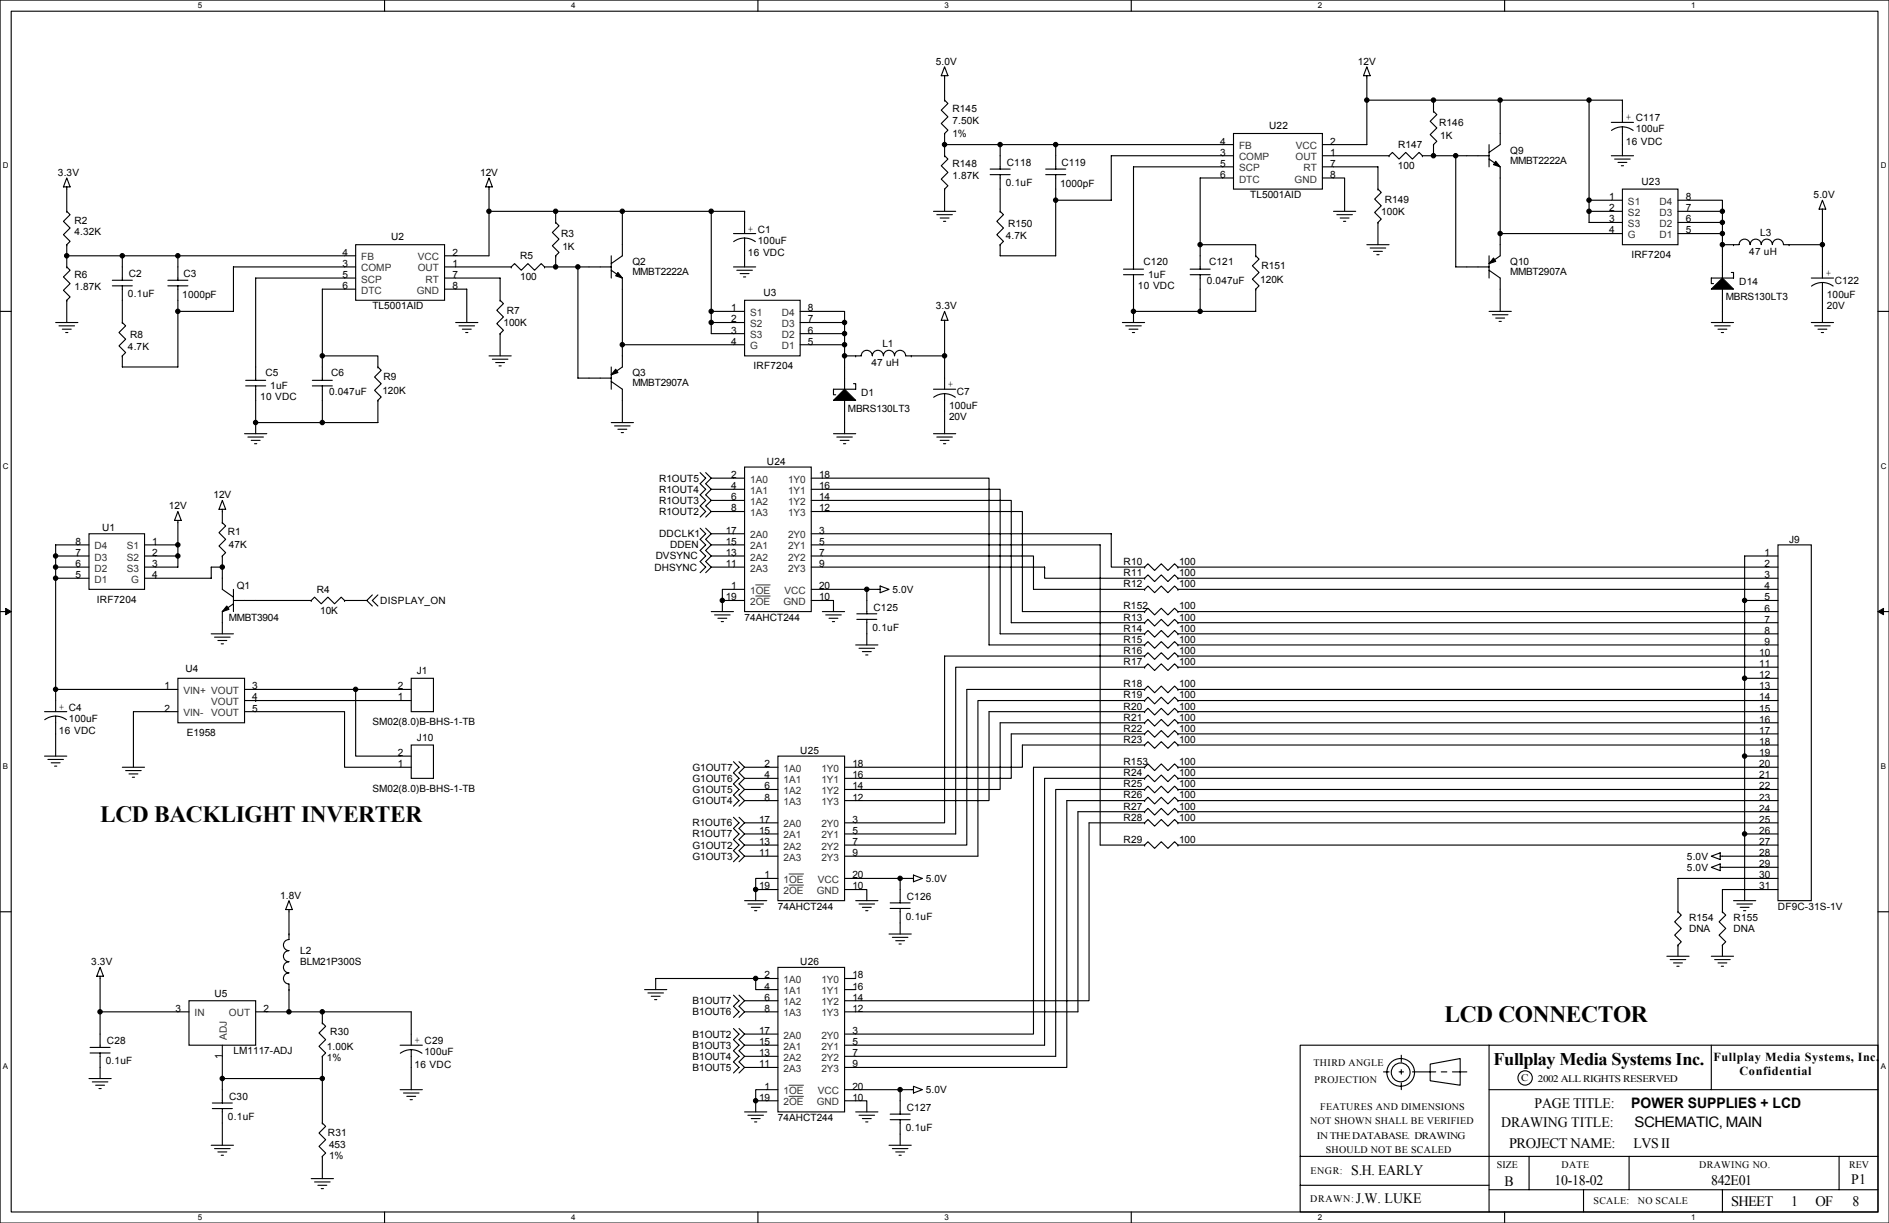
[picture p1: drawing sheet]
<svg xmlns="http://www.w3.org/2000/svg" width="432mm" height="279mm" viewBox="0 0 432 279" stroke-linecap="round" stroke-linejoin="round" font-family="sans-serif">
<path d="M0 0h431.8v279.4h-431.8zM2.6 2.6h426.7v274.3h-426.7z" fill="none" stroke="#000" stroke-width=".25"/>
<g fill="#fff">
<path d="M45.2 .3h1v2h-1z"/>
<path d="M45.2 277.1h1v2.1h-1z"/>
</g>
<path d="M87.9 0v2.6M87.9 276.9v2.5" fill="none" stroke="#000" stroke-width=".25"/>
<g fill="#fff">
<path d="M130.6 .3h1v2h-1z"/>
<path d="M130.6 277.1h1v2.1h-1z"/>
</g>
<path d="M173.2 0v2.6M173.2 276.9v2.5" fill="none" stroke="#000" stroke-width=".25"/>
<g fill="#fff">
<path d="M215.9 .3h1v2h-1z"/>
<path d="M215.9 277.1h1v2.1h-1z"/>
</g>
<path d="M258.6 0v2.6M258.6 276.9v2.5" fill="none" stroke="#000" stroke-width=".25"/>
<g fill="#fff">
<path d="M301.3 .3h1v2h-1z"/>
<path d="M301.3 277.1h1v2.1h-1z"/>
</g>
<path d="M343.9 0v2.6M343.9 276.9v2.5" fill="none" stroke="#000" stroke-width=".25"/>
<g fill="#fff">
<path d="M386.6 .3h1v2h-1z"/>
<path d="M386.6 277.1h1v2.1h-1z"/>
<path d="M.7 36.9h1.2v2h-1.2z"/>
<path d="M429.9 36.9h1.3v2h-1.3z"/>
<path d="M.7 105.4h1.2v2.1h-1.2z"/>
<path d="M429.9 105.4h1.3v2.1h-1.3z"/>
</g>
<path d="M0 71.1h2.6M429.3 71.1h2.5" fill="none" stroke="#000" stroke-width=".25"/>
<g fill="#fff">
<path d="M.7 174h1.2v2h-1.2z"/>
<path d="M429.9 174h1.2v2h-1.2z"/>
</g>
<path d="M0 139.7h2.6M429.3 139.7h2.5" fill="none" stroke="#000" stroke-width=".25"/>
<path d="M1.3 139l1.3 .7-1.3 .7zM429.3 139.7l1.3-.7v1.4z" fill="#000" stroke="#000" stroke-width=".23"/>
<g fill="#fff">
<path d="M.7 242.6h1.2v2h-1.2z"/>
<path d="M429.9 242.6h1.2v2h-1.2z"/>
</g>
<g fill="none" stroke="#000" stroke-width=".25">
<path d="M215.9 15.3l.8 2h-1.5zM215.9 17.3v5.6M312.4 15.3l.8 2h-1.5zM312.4 17.3v15.7h-10.1M215.9 22.9l.8 .7-1.5 1.6 1.5 1.5-1.5 1.5 1.5 1.5-.8 .8M215.9 22.9h.1M215.9 30.5h.1M215.9 35.6l.8 .7-1.5 1.6 1.5 1.5-1.5 1.5 1.5 1.5-.8 .8M215.9 35.6h.1M215.9 30.5v5.1M215.9 33h66.1M226.3 39.9h4.6"/>
<path d="M226.3 38.6h4.6M228.6 33v5.6M228.6 39.9v8.4M239 39.9h4.6M239 38.6h4.6M241.3 39.9v18.5h-12.7v-2.5M241.3 33v5.6M282 30.5h20.3v12.7h-20.3zM282 35.6h-28v10.1h-12.7M282 38.1h-22.9v23.4M302.3 35.6h15.2M302.3 38.1h12.7v5.1"/>
<path d="M312.4 22.9h58.5v5.1M317.5 35.6l.8-.8 1.5 1.5 1.5-1.5 1.6 1.5 1.5-1.5 .7 .8M317.5 35.6h.1M325.1 35.6h.1M325.1 35.6h2.6M327.7 33v2.6h5.1M327.7 25.4l.7 .8-1.5 1.5 1.5 1.5-1.5 1.6 1.5 1.5-.7 .7M327.7 25.4h.1M327.7 33h.1M327.7 22.9v2.5M332.8 35.6v25.4h7.6M332.8 35.6h7.6"/>
<path d="M340.4 36.3l2.5 1.8v20.3l-2.5 1.8M340.4 33v5.1M342.9 22.9v10.1l-2.5 1.8M363.2 22.9v27.9h7.7M368.3 35.6h5.1M368.3 28h5.1M368.4 29.8a4.1 4.1 0 0 1 4.9 0M369.1 36.3h3.5M369.8 37.1h2.1M370.6 37.9h.5M370.9 29v6.6M15.3 40.7l.7 2h-1.5z"/>
<path d="M15.3 48.3l.7 .7-1.5 1.6 1.5 1.5-1.5 1.5 1.5 1.5-.7 .8M15.3 48.3h.1M15.3 55.9h.1M15.3 58.4h66M15.3 42.7v5.6M15.3 55.9v5.1M28 58.4v5.6M40.7 58.4v5.6M81.3 55.9h20.3v12.7h-20.3zM111.8 40.7l.7 2h-1.5zM111.8 42.7v15.7h-10.2M111.8 48.3h58.4"/>
<path d="M127 50.8l.8 .8-1.5 1.5 1.5 1.5-1.5 1.6 1.5 1.5-.8 .7M127 50.8h.1M127 58.4h.1M127 48.3v2.5M127 58.4v2.6M139.7 58.4v5.1M142.3 48.3v10.1l-2.6 1.8M162.6 48.3v27.9h7.6M167.7 53.4h5M167.7 55.2a4.1 4.1 0 0 1 5 0M170.2 48.3h.1M170.2 48.3v5.1"/>
<path d="M170.2 54.4v6.6M213.4 48.3h5.1M214.1 49h3.6M214.9 49.8h2M215.7 50.6h.5M215.9 43.2h.1M215.9 43.2v5.1M228.6 48.3l.8 .7-1.5 1.6 1.5 1.5-1.5 1.5 1.5 1.5-.8 .8M228.6 48.3h.1M228.6 55.9h.1M274.3 55.9v5.6M282 40.7h-7.7v15.2h12.7v2.5"/>
<path d="M287 58.4l.8 .8-1.5 1.5 1.5 1.6-1.5 1.5 1.5 1.5-.8 .8M287 58.4h.1M302.3 40.7h5.1v7.6M304.8 48.3h5.1M305.6 49h3.5M306.3 49.8h2.1M307.1 50.6h.5M312.4 55.9h5.1M313.2 56.7h3.6M314 57.4h2M314.7 58.2h.5M315 43.2l.7 .8-1.5 1.5 1.5 1.5-1.5 1.5 1.5 1.6-.7 .7"/>
<path d="M315 43.2h.1M315 50.8h.1M315 50.8v5.1M340.4 58.4v5.1M342.9 53.4h28M363.2 48.3h7.7M363.2 45.7h7.7M370.9 43.2h12.7v12.7h-12.7zM383.6 45.7h10.1v2.6M383.6 48.3h10.1v2.5M383.6 50.8h10.1v2.6M383.6 53.4h10.1"/>
<path d="M393.7 53.4v10.1M396.3 55.9h.1M400 55.9a1.26 1.26 0 0 0-1.2-1.3 1.26 1.26 0 0 0-1.3 1.3h-3.8M400.1 55.9a1.26 1.26 0 0 1 1.2-1.3 1.26 1.26 0 0 1 1.3 1.3 1.27 1.27 0 0 1 1.3-1.3 1.27 1.27 0 0 1 1.2 1.3M405.2 55.9a1.26 1.26 0 0 1 1.2-1.3 1.26 1.26 0 0 1 1.3 1.3h1.3M409 55.9h7.6v7.6M409 55.9h.1M416.6 45.7l.7 2.1h-1.5zM416.6 47.8v8.1M12.7 73.7h5.1M13.5 74.4h3.5M14.2 75.2h2.1"/>
<path d="M15 76h.5M15.3 61l.7 .7-1.5 1.6 1.5 1.5-1.5 1.5 1.5 1.5-.7 .8M15.3 61h.1M15.3 68.6h.1M15.3 68.6v5.1M25.7 65.3h4.5M25.7 64h4.5M28 73.7l.7 .7-1.5 1.6 1.5 1.5-1.5 1.5 1.5 1.5-.7 .8M28 73.7h.1M28 65.3v8.4M38.4 65.3h4.5M38.4 64h4.5"/>
<path d="M40.7 65.3v18.5h-12.7v-2.5M81.3 66.1h-7.6v15.2h12.7v2.5M81.3 61h-27.9v10.1h-12.7M81.3 63.5h-22.9v23.4M101.6 61h15.3M101.6 63.5h12.7v5.1M101.6 66.1h5.1v7.6M104.2 73.7h5M104.9 74.4h3.6M105.7 75.2h2M106.4 76h.6M114.3 68.6l.8 .8-1.5 1.5 1.5 1.5-1.5 1.5 1.5 1.6-.8 .7"/>
<path d="M114.3 68.6h.1M114.3 76.2h.1M114.3 76.2v5.1M116.9 61l.7-.8 1.5 1.5 1.6-1.5 1.5 1.5 1.5-1.5 .8 .8M116.9 61h.1M124.5 61h.1M124.5 61h15.2M132.1 61v25.4h7.6M139.7 61.7l2.6 1.8v20.3l-2.6 1.8M142.3 78.8h27.9M162.6 71.1h7.6M162.6 73.7h7.6"/>
<path d="M167.7 61h5M168.4 61.7h3.6M169.2 62.5h2M169.9 63.3h.6M170.2 68.6h12.7v12.7h-12.7zM182.9 71.1h10.2v2.6M182.9 73.7h10.2v2.5M182.9 76.2h10.2v2.6M182.9 78.8h10.2M193.1 78.8v10.1M215.9 71.1l.8 2.1h-1.5zM215.9 73.2v15.7"/>
<path d="M256.6 73.7h5M256.8 62.8h4.6M256.8 61.5h4.6M257.3 74.4h3.6M258.1 75.2h2M258.8 76h.6M259.1 71.1h15.2M259.1 62.8v10.9M272.1 62.8h4.5M272.1 61.5h4.5M274.3 62.8v8.3h12.7v-5M287 66.1h.1"/>
<path d="M340.4 61.7l2.5 1.8v7.6M340.4 71.1h5.1M341.1 71.9h3.6M341.9 72.7h2M342.7 73.4h.5M391.2 73.7h5.1M391.9 74.4h3.6M392.7 75.2h2M393.5 76h.5M393.7 66.1v7.6M395.8 62.3h.5v1.2h-5.1v1.3h.5M414 63.5h5.1"/>
<path d="M414 73.7h5.1M414.1 65.4a4.1 4.1 0 0 1 4.9 0M414.8 74.4h3.6M415.6 75.2h2M416.3 76h.5M416.6 64.5v9.2M28 81.3h.1M55.9 99.1h5.1M56.2 88.2h4.5M56.2 86.9h4.5M56.7 99.8h3.5M58.4 88.2v10.9"/>
<path d="M71.4 88.2h4.6M71.4 86.9h4.6M73.7 81.3v5.6M73.7 88.2v8.3M86.4 83.8l.7 .8-1.5 1.5 1.5 1.6-1.5 1.5 1.5 1.5-.7 .8M86.4 83.8h.1M86.4 91.5h.1M86.4 91.5v5h-28M111.8 81.3h5.1M112.5 82.1h3.6M113.3 82.8h2M114.1 83.6h.5"/>
<path d="M139.7 87.1l2.6 1.8v7.6M139.7 96.5h5.1M139.7 83.8v5.1M140.5 97.3h3.5M141.2 98.1h2.1M142 98.8h.5M190.5 99.1h5.1M191.3 99.8h3.5M193.1 91.5v7.6M193.1 81.3h3.8M195.1 87.7h.5v1.2h-5.1v1.3h.5M195.6 81.3h.1"/>
<path d="M196.9 81.3a1.27 1.27 0 0 1 1.2-1.3 1.27 1.27 0 0 1 1.3 1.3 1.26 1.26 0 0 1 1.3-1.3 1.26 1.26 0 0 1 1.2 1.3 1.27 1.27 0 0 1 1.3-1.3 1.27 1.27 0 0 1 1.3 1.3 1.27 1.27 0 0 1 1.2-1.3 1.27 1.27 0 0 1 1.3 1.3M207 81.3h8.9M208.3 81.3h.1M213.4 99.1h5.1M213.4 88.9h5.1M213.4 90.8a4.1 4.1 0 0 1 5 0M214.1 99.8h3.6M215.9 89.9v9.2M40.7 116.9l.7 2h-1.5zM40.7 118.9v8.1M50.8 114.3l.8 2.1h-1.5zM50.8 119.4l.8 .8-1.5 1.5 1.5 1.5-1.5 1.5 1.5 1.6-.8 .7"/>
<path d="M50.8 119.4h.1M50.8 116.4v3M57.4 100.6h2.1M58.2 101.4h.5M160 108l1.3 1.2-1.3 1.3 1.3 1.3-1.3 1.3 1.3 1.2-1.3 1.3 1.3 1.3-1.3 1.2M161.3 108l1.3 1.2M162.6 114.3l-1.3 1.3 1.3 1.3M162.6 116.9l-1.3 1.2M162.6 111.8l-1.3 1.3 1.3 1.2M162.6 109.2l-1.3 1.3 1.3 1.3M162.6 109.2h7.6M162.6 111.8h7.6"/>
<path d="M162.6 114.3h7.6M162.6 116.9h7.6M170.2 106.7h15.2v33h-15.2zM185.4 116.9h48.3v22.8h27.9M185.4 114.3h45.8v28h30.4M185.4 111.8h43.2v33h33M185.4 109.2h40.7v38.1h35.5M192 100.6h2.1M192.8 101.4h.5M214.9 100.6h2M215.7 101.4h.5M12.7 127h7.6"/>
<path d="M12.7 129.6h7.6M12.7 132.1h7.6M20.3 121.9h12.7v12.7h-12.7zM20.3 124.5h-7.6v38.1M33 127h7.7v2.6h-7.7M33 124.5h7.7M50.8 127h.1M50.8 127v7.6l2.6 1.8M50.8 129.6h-2.5v2.5h-15.3M53.4 137.9l-2.6 1.8v5.1M53.4 134.6v5.1M53.4 137.2h17.7"/>
<path d="M71.1 137.2l.8-.8 1.5 1.5 1.6-1.5 1.5 1.5 1.5-1.5 .8 .8M71.1 137.2h.1M78.8 137.2h.1M78.8 137.2h5M83.8 137.2l1.3 1.3M85.1 135.9l-1.3 1.3M86.4 135.9l-1.3 1.3 1.3 1.3M160 120.7l1.3 1.2-1.3 1.3 1.3 1.3-1.3 1.3 1.3 1.2-1.3 1.3 1.3 1.3-1.3 1.2M161.3 120.7l1.3 1.2M162.6 121.9l-1.3 1.3 1.3 1.3M162.6 124.5l-1.3 1.3 1.3 1.2M162.6 127l-1.3 1.3 1.3 1.3"/>
<path d="M162.6 129.6l-1.3 1.2M162.6 127h7.6M162.6 124.5h7.6M162.6 129.6h7.6M162.6 139.7h5.1M162.6 121.9h7.6M170.2 137.2h-5.1v2.5M170.2 134.6h-5.1v2.6M185.4 137.2h5.1v2.5M185.4 121.9h68.6v7.7h7.6M185.4 127h50.8v7.6h25.4M185.4 124.5h66.1v68.6h10.1"/>
<path d="M185.4 129.6h53.4M185.4 134.6h12.7M188 139.7h5.1M201.2 134.6h-3.1v5.6M201.2 133.9l2 .7-2 .8zM238.8 129.6v2.5h22.8M238.8 129.6h.1M261.6 134.6l.8-.7 1.5 1.5 1.6-1.5 1.5 1.5 1.5-1.5 .8 .7M261.6 134.6h.1M261.6 129.6l.8-.8 1.5 1.5 1.6-1.5 1.5 1.5 1.5-1.5 .8 .8M261.6 129.6h.1M261.6 139.7l.8-.7 1.5 1.5 1.6-1.5 1.5 1.5 1.5-1.5 .8 .7"/>
<path d="M261.6 139.7h.1M261.6 132.1l.8-.8 1.5 1.6 1.6-1.6 1.5 1.6 1.5-1.6 .8 .8M261.6 132.1h.1M269.3 134.6h.1M269.3 129.6h.1M269.3 139.7h.1M269.3 132.1h.1M269.3 129.6h137.1M269.3 132.1h137.1M269.3 134.6h137.1M269.3 139.7h137.1M398.8 137.2h7.6"/>
<path d="M406.4 124.5h7.6v81.3h-7.6zM406.4 127h-7.6v28M12.7 157.5h28M40.7 155h15.2v10.1h-15.2zM48.3 144.8h5.1M49 145.6h3.6M49.8 146.3h2M50.6 147.1h.5M55.9 157.5h38.1M81.3 157.5v15.2h12.7M94 155h5.1v7.6h-5.1zM163.3 140.5h3.6"/>
<path d="M164.1 141.2h2M164.9 142h.5M188.7 140.5h3.6M189.5 141.2h2M190.3 142h.5M195.6 147.3h5.1M195.9 141.5h4.5M195.9 140.2h4.5M196.4 148.1h3.5M197.1 148.9h2.1M197.9 149.6h.5M198.1 141.5v5.8"/>
<path d="M261.6 152.4h-43.1v38.1h-25.4M261.6 149.9h-45.7v38.1h-22.8M261.6 157.5h-40.6v35.6h-27.9M261.6 149.9l.8-.8 1.5 1.5 1.6-1.5 1.5 1.5 1.5-1.5 .8 .8M261.6 149.9h.1M261.6 152.4l.8-.7 1.5 1.5 1.6-1.5 1.5 1.5 1.5-1.5 .8 .7M261.6 152.4h.1M261.6 142.3l.8-.8 1.5 1.5 1.6-1.5 1.5 1.5 1.5-1.5 .8 .8M261.6 142.3h.1M261.6 157.5l.8-.8 1.5 1.6 1.6-1.6 1.5 1.6 1.5-1.6 .8 .8M261.6 157.5h.1M261.6 144.8l.8-.8 1.5 1.6 1.6-1.6 1.5 1.6 1.5-1.6 .8 .8"/>
<path d="M261.6 144.8h.1M261.6 147.3l.8-.7 1.5 1.5 1.6-1.5 1.5 1.5 1.5-1.5 .8 .7M261.6 147.3h.1M269.3 149.9h.1M269.3 152.4h.1M269.3 142.3h.1M269.3 157.5h.1M269.3 144.8h.1M269.3 147.3h.1M269.3 157.5h137.1M269.3 152.4h137.1M269.3 147.3h137.1"/>
<path d="M269.3 142.3h137.1M269.3 144.8h137.1M269.3 149.9h137.1M398.8 155v17.7h7.6M398.8 155h7.6M10.2 162.6h5.1M10.2 172.7h5.1M10.2 164.4a4.1 4.1 0 0 1 5 0M10.9 173.5h3.6M11.7 174.3h2M12.5 175h.5M12.7 163.6v9.1"/>
<path d="M28 175.3h5M28.7 176h3.6M29.5 176.8h2M30.2 177.6h.6M40.7 162.6h-10.2v12.7M55.9 162.6h22.9v12.7h15.2M55.9 160h38.1M58.4 160h.1M94 170.2h5.1v7.6h-5.1zM167.7 174l1.2 1.3-1.2 1.3 1.2 1.2-1.2 1.3 1.2 1.3-1.2 1.2 1.2 1.3-1.2 1.3M168.9 174l1.3 1.3M170.2 177.8l-1.3 1.3 1.3 1.3"/>
<path d="M170.2 175.3l-1.3 1.3 1.3 1.2M170.2 177.8h7.6M170.2 175.3h7.6M177.8 172.7h15.3v33.1h-15.3zM261.6 160h-38.1v35.6h-30.4M261.6 162.6h-35.5v20.3h-33M261.6 165.1h-33v15.3h-35.5M261.6 167.7h-30.4v10.1h-38.1M261.6 170.2h-27.9v5.1h-40.6M261.6 175.3h-25.4v60.9h-43.1M261.6 177.8l.8-.7 1.5 1.5 1.6-1.5 1.5 1.5 1.5-1.5 .8 .7M261.6 177.8h.1"/>
<path d="M261.6 175.3l.8-.8 1.5 1.5 1.6-1.5 1.5 1.5 1.5-1.5 .8 .8M261.6 175.3h.1M261.6 162.6l.8-.8 1.5 1.5 1.6-1.5 1.5 1.5 1.5-1.5 .8 .8M261.6 162.6h.1M261.6 165.1l.8-.7 1.5 1.5 1.6-1.5 1.5 1.5 1.5-1.5 .8 .7M261.6 165.1h.1M261.6 167.7l.8-.8 1.5 1.5 1.6-1.5 1.5 1.5 1.5-1.5 .8 .8M261.6 167.7h.1M261.6 170.2l.8-.8 1.5 1.6 1.6-1.6 1.5 1.6 1.5-1.6 .8 .8M261.6 170.2h.1M261.6 160l.8-.7 1.5 1.5 1.6-1.5 1.5 1.5 1.5-1.5 .8 .7M261.6 160h.1"/>
<path d="M261.6 177.8h-22.8v61h-45.7M269.3 177.8h.1M269.3 175.3h.1M269.3 162.6h.1M269.3 165.1h.1M269.3 167.7h.1M269.3 170.2h.1M269.3 160h.1M269.3 162.6h137.1M269.3 177.8h137.1M269.3 167.7h137.1M269.3 160h137.1"/>
<path d="M269.3 165.1h137.1M269.3 170.2h137.1M269.3 175.3h137.1M398.8 172.7v33.1M167.7 186.7l1.2 1.3-1.2 1.3 1.2 1.2-1.2 1.3 1.2 1.3-1.2 1.2 1.2 1.3-1.2 1.3M168.9 186.7l1.3 1.3M170.2 180.4l-1.3 1.2 1.3 1.3M170.2 182.9l-1.3 1.3M170.2 188l-1.3 1.3 1.3 1.2M170.2 190.5l-1.3 1.3 1.3 1.3M170.2 193.1l-1.3 1.2 1.3 1.3M170.2 195.6l-1.3 1.3"/>
<path d="M170.2 195.6h7.6M170.2 190.5h7.6M170.2 188h7.6M170.2 182.9h7.6M170.2 180.4h7.6M170.2 193.1h7.6M208.8 199.9l2 .8-2 .7zM261.6 180.4h-20.3v60.9h-48.2M261.6 182.9h-17.7v61h-50.8M261.6 188h-12.7v40.6h-55.8M261.6 188l.8-.8 1.5 1.5 1.6-1.5 1.5 1.5 1.5-1.5 .8 .8M261.6 188h.1"/>
<path d="M261.6 193.1l.8-.8 1.5 1.5 1.6-1.5 1.5 1.5 1.5-1.5 .8 .8M261.6 193.1h.1M261.6 180.4l.8-.8 1.5 1.5 1.6-1.5 1.5 1.5 1.5-1.5 .8 .8M261.6 180.4h.1M261.6 182.9l.8-.8 1.5 1.6 1.6-1.6 1.5 1.6 1.5-1.6 .8 .8M261.6 182.9h.1M261.6 185.4l.8-.7 1.5 1.5 1.6-1.5 1.5 1.5 1.5-1.5 .8 .7M261.6 185.4h.1M261.6 185.4h-15.2v45.8h-53.3M269.3 188h.1M269.3 193.1h.1M269.3 180.4h.1"/>
<path d="M269.3 182.9h.1M269.3 185.4h.1M269.3 188h137.1M269.3 182.9h137.1M269.3 180.4h137.1M269.3 185.4h137.1M269.3 193.1h137.1M391.2 195.6l2-.8v1.6zM391.2 198.1l2-.7v1.5zM393.2 195.6h13.2M393.2 198.1h13.2M398.8 190.5h7.6"/>
<path d="M0 208.3h2.6M66 217.2a1.27 1.27 0 0 0-1.2 1.3 1.27 1.27 0 0 0 1.2 1.2 1.27 1.27 0 0 0-1.2 1.3 1.27 1.27 0 0 0 1.2 1.3 1.26 1.26 0 0 0-1.2 1.2 1.26 1.26 0 0 0 1.2 1.3l.1 6.4M66.1 205.8l.7 2h-1.5zM66.1 207.8l-.1 6.9a1.26 1.26 0 0 0-1.2 1.2 1.26 1.26 0 0 0 1.2 1.3M66.1 213.4h.1M170.2 205.8h5.1M171 206.5h3.5M171.7 207.3h2.1M172.5 208h.5M177.8 203.2h-5.1v2.6M177.8 200.7h-5.1v2.5M193.1 203.2h5v2.6"/>
<path d="M193.1 200.7h12.7M195.6 205.8h5.1M196.4 206.5h3.5M197.1 207.3h2.1M197.9 208h.5M203.2 213.4h5.1M203.5 207.5h4.5M203.5 206.3h4.5M204 214.1h3.5M204.7 214.9h2.1M205.5 215.7h.5M205.8 207.5v5.9"/>
<path d="M208.8 200.7h-3v5.6M381 218.5h5.1M381.8 219.2h3.5M382.5 220h2.1M383.6 208.3l.7 .8-1.5 1.5 1.5 1.5-1.5 1.5 1.5 1.6-.7 .7M383.6 208.3h.1M383.6 215.9h.1M383.6 215.9v2.6M391.2 218.5h5.1M391.9 219.2h3.6M392.7 220h2M393.7 208.3l.8 .8-1.5 1.5 1.5 1.5-1.5 1.5 1.5 1.6-.8 .7"/>
<path d="M393.7 208.3h.1M393.7 215.9h.1M393.7 215.9v2.6M396.3 205.8h5M397 206.5h3.6M397.8 207.3h2M398.5 208h.6M406.4 200.7h-22.8v7.6M406.4 203.2h-12.7v5.1M429.3 208.3h2.5M20.6 239.3h4.6M22.9 221l.7 2h-1.5z"/>
<path d="M22.9 231.2h20.3M22.9 223v16.3M43.2 228.6h15.2v10.2h-15.2zM50.8 238.8v13.2M58.4 231.2h35.6v7.6M66.1 226.1h.1M73.7 233.7l.7 .8-1.5 1.5 1.5 1.5-1.5 1.5 1.5 1.6-.7 .7M73.7 233.7h.1M73.7 231.2v2.5M91.5 238.8h5M94 239.8v9.1M147.3 226.1h5.1"/>
<path d="M148.1 226.8h3.6M148.9 227.6h2M149.6 228.4h.5M149.9 226.1v-2.6h22.8v2.6h5.1M167.7 227.4l1.2 1.2-1.2 1.3 1.2 1.3-1.2 1.2M167.7 235l1.2 1.2-1.2 1.3 1.2 1.3-1.2 1.3 1.2 1.2-1.2 1.3 1.2 1.3-1.2 1.2M168.9 235l1.3 1.2M168.9 227.4l1.3 1.2M170.2 228.6l-1.3 1.3 1.3 1.3M170.2 231.2l-1.3 1.2M170.2 236.2l-1.3 1.3 1.3 1.3M170.2 238.8l-1.3 1.3 1.3 1.2"/>
<path d="M170.2 231.2h7.6M170.2 236.2h7.6M170.2 228.6h7.6M170.2 238.8h7.6M172.7 223.5h5.1M177.8 221h15.3v33h-15.3zM193.1 223.5h2.5M193.1 226.1h2.5M340.4 238.8h88.9v38.1h-88.9zM340.4 238.8h-43.2v38.1h43.2M383.3 220.7h.5M391.2 238.8v10.1"/>
<path d="M393.5 220.7h.5M20.3 246.4h5.1M20.6 240.6h4.6M21.1 247.2h3.6M21.9 247.9h2M22.6 248.7h.5M22.9 240.6v5.8M48.5 253.3h4.6M48.5 252h4.6M50.8 253.3v8.3M50.8 246.4h22.9M73.7 241.3h.1"/>
<path d="M73.7 256.6l.7 .7-1.5 1.5 1.5 1.6-1.5 1.5 1.5 1.5-.7 .8M73.7 256.6h.1M73.7 241.3v15.3M91.5 248.9h5M91.5 240.6a4.1 4.1 0 0 1 5 0M92.2 249.7h3.6M93 250.5h2M93.7 251.2h.6M170.2 241.3l-1.3 1.3 1.3 1.3M170.2 243.9l-1.3 1.2M170.2 243.9h7.6M170.2 241.3h7.6"/>
<path d="M170.2 254h5.1M171 254.8h3.5M171.7 255.5h2.1M172.5 256.3h.5M177.8 251.5h-5.1v2.5M177.8 248.9h-5.1v2.6M193.1 251.5h5v2.5M193.1 248.9h12.7M195.6 254h5.1M196.4 254.8h3.5M197.1 255.5h2.1M197.9 256.3h.5"/>
<path d="M203.5 255.8h4.5M203.5 254.5h4.5M205.8 255.8v5.8M208.8 248.9h-3v5.6M208.8 248.2l2 .7-2 .8zM316.3 244.9h1.2M319.8 244.9h1M320.3 241.1v1.5M320.3 244.4v1M320.3 247.4v1.5M322.9 244.9h5.3M326.9 243.1l6.9-1.3v6.1l-6.9-1z"/>
<path d="M329.5 244.9h1.2M332 244.9h3.3M340.4 248.9h88.9M48.3 261.6h5.1M49 262.4h3.6M49.8 263.2h2M50.6 263.9h.5M71.1 269.3h5.1M71.9 270h3.6M72.7 270.8h2M73.4 271.5h.5M73.7 264.2h.1"/>
<path d="M73.7 264.2v5.1M203.2 261.6h5.1M204 262.4h3.5M204.7 263.2h2.1M205.5 263.9h.5M297.2 270.8h43.2M297.2 264.2h132.1M340.4 271.8h88.9M349.5 264.2v7.6M362 271.8v5.1M372.4 264.2v7.6M393.7 271.8v5.1"/>
<path d="M420.4 264.2v7.6"/>
<circle cx="320.2" cy="245" r="3.2"/>
<circle cx="320.2" cy="245" r="2.15"/>
<circle cx="348.6" cy="246.3" r="1.64"/>
</g>
<g fill="#000" stroke="#000" stroke-width=".25">
<path d="M341.9 36.9l1 1.2-1.5-.5z" fill-rule="evenodd"/>
<path d="M141.2 62.3l1.1 1.2-1.6-.5z" fill-rule="evenodd"/>
<path d="M341.4 58.9l.5 .8-1.5 .5z" fill-rule="evenodd"/>
<path d="M391.2 66.1l2.5-2.6 2.6 2.6z" fill-rule="evenodd"/>
<path d="M140.7 84.3l.5 .8-1.5 .5z" fill-rule="evenodd"/>
<path d="M193.1 88.9l2.5 2.6h-5.1z" fill-rule="evenodd"/>
<path d="M51.8 138.5l.5 .7-1.5 .5z" fill-rule="evenodd"/>
<circle cx="215.9" cy="33" r=".5"/>
<circle cx="228.6" cy="33" r=".5"/>
<circle cx="241.3" cy="33" r=".5"/>
<circle cx="312.4" cy="22.9" r=".5"/>
<circle cx="327.7" cy="22.9" r=".5"/>
<circle cx="327.7" cy="35.6" r=".5"/>
<circle cx="332.7" cy="35.6" r=".5"/>
<circle cx="342.9" cy="22.9" r=".5"/>
<circle cx="363.2" cy="22.9" r=".5"/>
<circle cx="15.2" cy="58.4" r=".5"/>
<circle cx="27.9" cy="58.4" r=".5"/>
<circle cx="40.6" cy="58.4" r=".5"/>
<circle cx="111.8" cy="48.3" r=".5"/>
<circle cx="127" cy="48.3" r=".5"/>
<circle cx="142.2" cy="48.3" r=".5"/>
<circle cx="162.6" cy="48.3" r=".5"/>
<circle cx="241.3" cy="45.7" r=".5"/>
<circle cx="274.3" cy="55.9" r=".5"/>
<circle cx="342.9" cy="53.3" r=".5"/>
<circle cx="363.2" cy="48.3" r=".5"/>
<circle cx="363.2" cy="45.7" r=".5"/>
<circle cx="393.7" cy="50.8" r=".5"/>
<circle cx="393.7" cy="48.3" r=".5"/>
<circle cx="393.7" cy="55.9" r=".5"/>
<circle cx="393.7" cy="53.3" r=".5"/>
<circle cx="416.6" cy="55.9" r=".5"/>
<circle cx="40.6" cy="71.1" r=".5"/>
<circle cx="127" cy="61" r=".5"/>
<circle cx="132.1" cy="61" r=".5"/>
<circle cx="142.2" cy="78.7" r=".5"/>
<circle cx="162.6" cy="73.7" r=".5"/>
<circle cx="162.6" cy="71.1" r=".5"/>
<circle cx="193" cy="73.7" r=".5"/>
<circle cx="193" cy="76.2" r=".5"/>
<circle cx="193" cy="78.7" r=".5"/>
<circle cx="259.1" cy="71.1" r=".5"/>
<circle cx="274.3" cy="71.1" r=".5"/>
<circle cx="58.4" cy="96.5" r=".5"/>
<circle cx="73.7" cy="96.5" r=".5"/>
<circle cx="73.7" cy="81.3" r=".5"/>
<circle cx="193" cy="81.3" r=".5"/>
<circle cx="215.9" cy="81.3" r=".5"/>
<circle cx="12.7" cy="127" r=".5"/>
<circle cx="12.7" cy="129.5" r=".5"/>
<circle cx="12.7" cy="132.1" r=".5"/>
<circle cx="40.6" cy="127" r=".5"/>
<circle cx="40.6" cy="124.5" r=".5"/>
<circle cx="50.8" cy="129.5" r=".5"/>
<circle cx="165.1" cy="137.2" r=".5"/>
<circle cx="198.1" cy="134.6" r=".5"/>
<circle cx="398.8" cy="137.2" r=".5"/>
<circle cx="12.7" cy="157.5" r=".5"/>
<circle cx="81.3" cy="157.5" r=".5"/>
<circle cx="398.8" cy="154.9" r=".5"/>
<circle cx="398.8" cy="172.7" r=".5"/>
<circle cx="398.8" cy="190.5" r=".5"/>
<circle cx="172.7" cy="203.2" r=".5"/>
<circle cx="205.7" cy="200.7" r=".5"/>
<circle cx="22.9" cy="231.1" r=".5"/>
<circle cx="66" cy="231.1" r=".5"/>
<circle cx="73.7" cy="231.1" r=".5"/>
<circle cx="172.7" cy="223.5" r=".5"/>
<circle cx="50.8" cy="246.4" r=".5"/>
<circle cx="73.7" cy="246.4" r=".5"/>
<circle cx="172.7" cy="251.5" r=".5"/>
<circle cx="205.7" cy="248.9" r=".5"/>
</g>
<path d="M172.7 133.6h3.3M172.7 136.2h3.3M180.4 199.7h3.3M180.4 202.2h3.3M180.4 247.9h3.3M180.4 250.5h3.3" fill="none" stroke="#333" stroke-width=".23"/>
<g font-size="5.3">
<text x="22.9" y="187.8">LCD BACKLIGHT INVERTER</text>
<text x="330.2" y="233.5">LCD CONNECTOR</text>
</g>
<text font-size="4.1" x="341.4" y="243.3">Fullplay Media Systems Inc.</text>
<g font-size="3.3">
<text x="343.2" y="257.5">DRAWING TITLE:</text>
<text x="350.8" y="253.2">PAGE TITLE:</text>
<text x="372.9" y="253">POWER SUPPLIES + LCD</text>
<text x="373.7" y="257.5">SCHEMATIC, MAIN</text>
<text x="345" y="262.3">PROJECT NAME:</text>
<text x="373.4" y="262.3">LVS II</text>
<text x="308.9" y="268.4">S.H. EARLY</text>
<text x="309.9" y="274.8">J.W. LUKE</text>
<text x="343.9" y="271">B</text>
<text x="355.4" y="270.7">10-18-02</text>
<text x="391.2" y="270.7">842E01</text>
<text x="395.8" y="275.5">SHEET</text>
<text x="409.5" y="275.5">1</text>
<text x="415" y="275.5">OF</text>
<text x="423.2" y="270.4">P1</text>
<text x="423.4" y="275.5">8</text>
</g>
<g font-size="2.8">
<text x="391.7" y="242.3">Fullplay Media Systems, Inc.</text>
<text x="397.6" y="245.6">Confidential</text>
</g>
<g font-size="2.3">
<text x="213.9" y="14.8">5.0V</text>
<text x="310.4" y="14.8">12V</text>
<text x="217.7" y="28.2">7.50K</text>
<text x="217.7" y="25.7">R145</text>
<text x="290.1" y="29.5">U22</text>
<text x="329" y="28.7">R146</text>
<text x="371.6" y="27.5">+ C117</text>
<text x="217.7" y="31.3">1%</text>
<text x="278.9" y="35.6">3</text>
<text x="278.9" y="33">4</text>
<text x="304.1" y="33">2</text>
<text x="304.1" y="35.6">1</text>
<text x="319.6" y="33.8">R147</text>
<text x="329.2" y="31.8">1K</text>
<text x="345.2" y="35.1">Q9</text>
<text x="371.6" y="33.1">16 VDC</text>
<text x="373.9" y="30.3">100uF</text>
<text x="13.3" y="40.2">3.3V</text>
<text x="109.7" y="40.2">12V</text>
<text x="217.7" y="40.9">1.87K</text>
<text x="217.7" y="38.1">R148</text>
<text x="230.2" y="37.9">C118</text>
<text x="242.6" y="37.9">C119</text>
<text x="278.9" y="38.1">5</text>
<text x="278.9" y="40.6">6</text>
<text x="304.1" y="40.6">8</text>
<text x="304.1" y="38.1">7</text>
<text x="319.6" y="38.7">100</text>
<text x="345.2" y="37.4">MMBT2222A</text>
<text x="229.9" y="42.5">0.1uF</text>
<text x="242.3" y="42.7">1000pF</text>
<text x="285.8" y="45.3">TL5001AID</text>
<text x="316.5" y="46.3">R149</text>
<text x="367.8" y="45.7">1</text>
<text x="375.2" y="42.2">U23</text>
<text x="385.3" y="45.7">8</text>
<text x="414.6" y="45.3">5.0V</text>
<text x="17" y="51.1">R2</text>
<text x="17" y="53.6">4.32K</text>
<text x="171" y="52.9">+ C1</text>
<text x="230.4" y="51.9">R150</text>
<text x="315.7" y="49.1">100K</text>
<text x="367.8" y="48.3">2</text>
<text x="367.8" y="50.8">3</text>
<text x="367.8" y="53.3">4</text>
<text x="385.3" y="53.3">5</text>
<text x="385.3" y="50.8">6</text>
<text x="385.3" y="48.3">7</text>
<text x="402.4" y="53.9">L3</text>
<text x="78.3" y="58.4">4</text>
<text x="89.4" y="54.9">U2</text>
<text x="103.4" y="58.4">2</text>
<text x="118.9" y="59.2">R5</text>
<text x="128.3" y="54.1">R3</text>
<text x="128.5" y="57.2">1K</text>
<text x="171" y="58.5">16 VDC</text>
<text x="173.2" y="55.7">100uF</text>
<text x="229.9" y="54.7">4.7K</text>
<text x="372.9" y="59">IRF7204</text>
<text x="399.8" y="58.2">47 uH</text>
<text x="17" y="63.5">R6</text>
<text x="29.5" y="63.3">C2</text>
<text x="41.9" y="63.3">C3</text>
<text x="78.3" y="61">3</text>
<text x="78.3" y="63.5">5</text>
<text x="103.4" y="61">1</text>
<text x="103.4" y="63.5">7</text>
<text x="118.9" y="64.1">100</text>
<text x="144.5" y="60.5">Q2</text>
<text x="144.5" y="62.8">MMBT2222A</text>
<text x="261.4" y="60.5">C120</text>
<text x="262.4" y="63.5">1uF</text>
<text x="275.9" y="64.8">0.047uF</text>
<text x="276.4" y="60.5">C121</text>
<text x="288.1" y="64.6">120K</text>
<text x="288.3" y="61.5">R151</text>
<text x="345.2" y="60.5">Q10</text>
<text x="345.2" y="62.8">MMBT2907A</text>
<text x="397.6" y="65.1">D14</text>
<text x="417.3" y="63.1">+</text>
<text x="419.4" y="64.8">C122</text>
<text x="17" y="66.3">1.87K</text>
<text x="29.3" y="67.9">0.1uF</text>
<text x="41.7" y="68.1">1000pF</text>
<text x="78.3" y="66">6</text>
<text x="85.1" y="70.7">TL5001AID</text>
<text x="103.4" y="66">8</text>
<text x="115.8" y="71.7">R7</text>
<text x="167.2" y="71.1">1</text>
<text x="174.5" y="67.6">U3</text>
<text x="184.7" y="71.1">8</text>
<text x="213.9" y="70.7">3.3V</text>
<text x="260.1" y="66.1">10 VDC</text>
<text x="394.5" y="68.6">MBRS130LT3</text>
<text x="417.6" y="68.1">100uF</text>
<text x="417.6" y="70.7">20V</text>
<text x="29.7" y="77.3">R8</text>
<text x="115.1" y="74.5">100K</text>
<text x="167.2" y="73.7">2</text>
<text x="167.2" y="76.2">3</text>
<text x="184.7" y="76.2">6</text>
<text x="184.7" y="73.7">7</text>
<text x="29.3" y="80.1">4.7K</text>
<text x="167.2" y="78.7">4</text>
<text x="184.7" y="78.7">5</text>
<text x="199.2" y="83.6">47 uH</text>
<text x="201.7" y="79.3">L1</text>
<text x="60.7" y="85.9">C5</text>
<text x="61.8" y="88.9">1uF</text>
<text x="75.7" y="85.9">C6</text>
<text x="87.4" y="90">120K</text>
<text x="87.7" y="86.9">R9</text>
<text x="144.5" y="85.9">Q3</text>
<text x="144.5" y="88.2">MMBT2907A</text>
<text x="172.3" y="84.4">IRF7204</text>
<text x="216.7" y="88.5">+</text>
<text x="59.5" y="91.5">10 VDC</text>
<text x="75.2" y="90.2">0.047uF</text>
<text x="193.8" y="94">MBRS130LT3</text>
<text x="196.9" y="90.5">D1</text>
<text x="216.9" y="93.5">100uF</text>
<text x="218.7" y="90.2">C7</text>
<text x="216.9" y="96.1">20V</text>
<text x="175.3" y="106.2">U24</text>
<text x="48.8" y="113.8">12V</text>
<text x="150.6" y="112.6">R1OUT4</text>
<text x="150.6" y="110">R1OUT5</text>
<text x="167.2" y="109.2">2</text>
<text x="167.2" y="111.8">4</text>
<text x="187.2" y="111.8">16</text>
<text x="187.2" y="109.2">18</text>
<text x="38.6" y="116.4">12V</text>
<text x="150.6" y="117.6">R1OUT2</text>
<text x="150.6" y="115.1">R1OUT3</text>
<text x="167.2" y="114.3">6</text>
<text x="167.2" y="116.8">8</text>
<text x="187.2" y="116.8">12</text>
<text x="187.2" y="114.3">14</text>
<text x="17.3" y="124.5">8</text>
<text x="23.4" y="121.2">U1</text>
<text x="34.8" y="124.5">1</text>
<text x="52.1" y="122.2">R1</text>
<text x="52.3" y="125.3">47K</text>
<text x="150.6" y="122.7">DDCLK1</text>
<text x="153.2" y="125.3">DDEN</text>
<text x="165.9" y="124.5">15</text>
<text x="165.9" y="121.9">17</text>
<text x="187.2" y="121.9">3</text>
<text x="187.2" y="124.5">5</text>
<text x="409" y="124">J9</text>
<text x="17.3" y="129.5">6</text>
<text x="17.3" y="127">7</text>
<text x="34.8" y="127">2</text>
<text x="34.8" y="129.5">3</text>
<text x="149.6" y="130.3">DHSYNC</text>
<text x="149.9" y="127.8">DVSYNC</text>
<text x="165.9" y="129.5">11</text>
<text x="165.9" y="127">13</text>
<text x="187.2" y="127">7</text>
<text x="187.2" y="129.5">9</text>
<text x="256.8" y="129.1">R10</text>
<text x="256.8" y="131.6">R11</text>
<text x="269.5" y="129.1">100</text>
<text x="269.5" y="131.6">100</text>
<text x="403.4" y="127">1</text>
<text x="403.4" y="129.5">2</text>
<text x="17.3" y="132.1">5</text>
<text x="22.1" y="137.7">IRF7204</text>
<text x="34.8" y="132.1">4</text>
<text x="54.1" y="134.7">Q1</text>
<text x="72.4" y="135.4">R4</text>
<text x="86.9" y="138">DISPLAY_ON</text>
<text x="165.9" y="137.2">19</text>
<text x="167.2" y="134.6">1</text>
<text x="187.2" y="134.6">20</text>
<text x="187.2" y="137.2">10</text>
<text x="204" y="135.4">5.0V</text>
<text x="256.8" y="134.2">R12</text>
<text x="269.5" y="134.2">100</text>
<text x="403.4" y="132.1">3</text>
<text x="403.4" y="134.6">4</text>
<text x="403.4" y="137.2">5</text>
<text x="52.3" y="141.8">MMBT3904</text>
<text x="73.2" y="140.3">10K</text>
<text x="170.2" y="141.8">74AHCT244</text>
<text x="199.7" y="139.5">C125</text>
<text x="256.8" y="139.2">R152</text>
<text x="256.8" y="141.8">R13</text>
<text x="269.5" y="139.2">100</text>
<text x="269.5" y="141.8">100</text>
<text x="403.4" y="139.7">6</text>
<text x="403.4" y="142.2">7</text>
<text x="199.4" y="144.1">0.1uF</text>
<text x="256.8" y="149.4">R16</text>
<text x="256.8" y="144.3">R14</text>
<text x="256.8" y="146.9">R15</text>
<text x="269.5" y="149.4">100</text>
<text x="269.5" y="144.3">100</text>
<text x="269.5" y="146.9">100</text>
<text x="402.1" y="149.9">10</text>
<text x="403.4" y="144.8">8</text>
<text x="403.4" y="147.3">9</text>
<text x="42.4" y="153.5">U4</text>
<text x="95.3" y="154">J1</text>
<text x="256.8" y="151.9">R17</text>
<text x="269.5" y="151.9">100</text>
<text x="402.1" y="152.4">11</text>
<text x="402.1" y="154.9">12</text>
<text x="37.6" y="157.5">1</text>
<text x="57.7" y="157.5">3</text>
<text x="57.7" y="160">4</text>
<text x="91" y="160">1</text>
<text x="91" y="157.5">2</text>
<text x="256.8" y="157">R18</text>
<text x="256.8" y="159.6">R19</text>
<text x="269.5" y="157">100</text>
<text x="269.5" y="159.6">100</text>
<text x="402.1" y="157.5">13</text>
<text x="402.1" y="160">14</text>
<text x="13.5" y="167.7">16 VDC</text>
<text x="13.5" y="162.1">+ C4</text>
<text x="15.8" y="164.9">100uF</text>
<text x="37.6" y="162.6">2</text>
<text x="57.7" y="162.6">5</text>
<text x="85.1" y="165.7">SM02(8.0)B-BHS-1-TB</text>
<text x="256.8" y="162.1">R20</text>
<text x="256.8" y="164.6">R21</text>
<text x="256.8" y="167.2">R22</text>
<text x="269.5" y="162.1">100</text>
<text x="269.5" y="164.6">100</text>
<text x="269.5" y="167.2">100</text>
<text x="402.1" y="162.6">15</text>
<text x="402.1" y="165.1">16</text>
<text x="402.1" y="167.6">17</text>
<text x="42.7" y="168.2">E1958</text>
<text x="91" y="172.7">2</text>
<text x="95.3" y="169.2">J10</text>
<text x="182.9" y="172.3">U25</text>
<text x="256.8" y="169.7">R23</text>
<text x="269.5" y="169.7">100</text>
<text x="402.1" y="170.2">18</text>
<text x="402.1" y="172.7">19</text>
<text x="91" y="175.3">1</text>
<text x="158.3" y="178.6">G1OUT6</text>
<text x="158.3" y="176.1">G1OUT7</text>
<text x="174.8" y="175.3">2</text>
<text x="174.8" y="177.8">4</text>
<text x="194.8" y="177.8">16</text>
<text x="194.8" y="175.3">18</text>
<text x="256.8" y="177.3">R24</text>
<text x="256.8" y="174.8">R153</text>
<text x="256.8" y="179.9">R25</text>
<text x="269.5" y="177.3">100</text>
<text x="269.5" y="174.8">100</text>
<text x="269.5" y="179.9">100</text>
<text x="402.1" y="175.3">20</text>
<text x="402.1" y="177.8">21</text>
<text x="85.1" y="180.9">SM02(8.0)B-BHS-1-TB</text>
<text x="158.3" y="183.7">G1OUT4</text>
<text x="158.3" y="181.1">G1OUT5</text>
<text x="174.8" y="180.3">6</text>
<text x="174.8" y="182.9">8</text>
<text x="194.8" y="182.9">12</text>
<text x="194.8" y="180.3">14</text>
<text x="256.8" y="182.4">R26</text>
<text x="256.8" y="185">R27</text>
<text x="269.5" y="182.4">100</text>
<text x="269.5" y="185">100</text>
<text x="402.1" y="180.3">22</text>
<text x="402.1" y="182.9">23</text>
<text x="402.1" y="185.4">24</text>
<text x="158.3" y="188.8">R1OUT6</text>
<text x="158.3" y="191.3">R1OUT7</text>
<text x="173.5" y="190.5">15</text>
<text x="173.5" y="188">17</text>
<text x="194.8" y="188">3</text>
<text x="194.8" y="190.5">5</text>
<text x="256.8" y="187.5">R28</text>
<text x="269.5" y="187.5">100</text>
<text x="402.1" y="188">25</text>
<text x="402.1" y="190.5">26</text>
<text x="158.3" y="193.8">G1OUT2</text>
<text x="158.3" y="196.4">G1OUT3</text>
<text x="173.5" y="195.6">11</text>
<text x="173.5" y="193">13</text>
<text x="194.8" y="193">7</text>
<text x="194.8" y="195.6">9</text>
<text x="256.8" y="192.6">R29</text>
<text x="269.5" y="192.6">100</text>
<text x="385.6" y="196.4">5.0V</text>
<text x="402.1" y="193">27</text>
<text x="402.1" y="195.6">28</text>
<text x="173.5" y="203.2">19</text>
<text x="174.8" y="200.7">1</text>
<text x="194.8" y="200.7">20</text>
<text x="194.8" y="203.2">10</text>
<text x="211.6" y="201.5">5.0V</text>
<text x="385.6" y="198.9">5.0V</text>
<text x="402.1" y="198.1">29</text>
<text x="402.1" y="200.7">30</text>
<text x="402.1" y="203.2">31</text>
<text x="64.1" y="205.3">1.8V</text>
<text x="177.8" y="207.8">74AHCT244</text>
<text x="207.3" y="205.5">C126</text>
<text x="406.4" y="207.8">DF9C-31S-1V</text>
<text x="207.1" y="210.1">0.1uF</text>
<text x="386.1" y="212.9">DNA</text>
<text x="386.1" y="210.4">R154</text>
<text x="396.3" y="212.9">DNA</text>
<text x="396.3" y="210.4">R155</text>
<text x="20.9" y="220.5">3.3V</text>
<text x="68.6" y="218">L2</text>
<text x="68.6" y="220.5">BLM21P300S</text>
<text x="182.9" y="220.5">U26</text>
<text x="49" y="227.9">U5</text>
<text x="174.8" y="223.5">2</text>
<text x="174.8" y="226.1">4</text>
<text x="194.8" y="226.1">16</text>
<text x="194.8" y="223.5">18</text>
<text x="40.2" y="231.1">3</text>
<text x="60.2" y="231.1">2</text>
<text x="158.3" y="231.9">B1OUT6</text>
<text x="158.3" y="229.4">B1OUT7</text>
<text x="174.8" y="228.6">6</text>
<text x="174.8" y="231.1">8</text>
<text x="194.8" y="231.1">12</text>
<text x="194.8" y="228.6">14</text>
<text x="24.4" y="238.5">C28</text>
<text x="74.7" y="239.8">1.00K</text>
<text x="75.5" y="236.5">R30</text>
<text x="94.8" y="238.3">+ C29</text>
<text x="158.3" y="237">B1OUT2</text>
<text x="158.3" y="239.6">B1OUT3</text>
<text x="173.5" y="238.8">15</text>
<text x="173.5" y="236.2">17</text>
<text x="194.8" y="236.2">3</text>
<text x="194.8" y="238.8">5</text>
<text x="24.2" y="243.1">0.1uF</text>
<text x="50.8" y="241.9" transform="rotate(-90 50.8 241.9)">1</text>
<text x="53.4" y="240.8">LM1117-ADJ</text>
<text x="74.7" y="242.4">1%</text>
<text x="94.8" y="243.9">16 VDC</text>
<text x="97" y="241.1">100uF</text>
<text x="158.3" y="242.1">B1OUT4</text>
<text x="158.3" y="244.6">B1OUT5</text>
<text x="173.5" y="243.8">11</text>
<text x="173.5" y="241.3">13</text>
<text x="194.8" y="241.3">7</text>
<text x="194.8" y="243.8">9</text>
<text x="300.2" y="243.6">THIRD ANGLE</text>
<text x="52.4" y="251.2">C30</text>
<text x="173.5" y="251.5">19</text>
<text x="174.8" y="248.9">1</text>
<text x="194.8" y="248.9">20</text>
<text x="194.8" y="251.5">10</text>
<text x="211.6" y="249.7">5.0V</text>
<text x="300.5" y="247.4">PROJECTION</text>
<text x="347.7" y="246.9">C</text>
<text x="351.6" y="247.2">2002 ALL RIGHTS RESERVED</text>
<text x="52.1" y="255.8">0.1uF</text>
<text x="177.8" y="256.1">74AHCT244</text>
<text x="207.3" y="253.8">C127</text>
<text x="299.5" y="256.8">NOT SHOWN SHALL BE VERIFIED</text>
<text x="301.8" y="253.5">FEATURES AND DIMENSIONS</text>
<text x="75" y="259.6">R31</text>
<text x="75.2" y="262.2">453</text>
<text x="207.1" y="258.4">0.1uF</text>
<text x="301" y="260.1">IN THE DATABASE. DRAWING</text>
<text x="303.1" y="263.4">SHOULD NOT BE SCALED</text>
<text x="75.2" y="264.7">1%</text>
<text x="299.6" y="268.3">ENGR:</text>
<text x="342.2" y="266.7">SIZE</text>
<text x="356.9" y="266.7">DATE</text>
<text x="388.4" y="266.7">DRAWING NO.</text>
<text x="422.7" y="266.7">REV</text>
<text x="299.5" y="274.6">DRAWN:</text>
<text x="364.3" y="275.1">SCALE:</text>
<text x="374.4" y="275.1">NO SCALE</text>
</g>
<g font-size="2.3" fill="#333">
<text x="283.2" y="34.1">FB</text>
<text x="296.2" y="34.1">VCC</text>
<text x="283.2" y="36.6">COMP</text>
<text x="283.2" y="39.2">SCP</text>
<text x="283.2" y="41.7">DTC</text>
<text x="295.9" y="41.7">GND</text>
<text x="296.2" y="36.6">OUT</text>
<text x="297.9" y="39.2">RT</text>
<text x="372.1" y="46.8">S1</text>
<text x="379.4" y="46.8">D4</text>
<text x="372.1" y="49.3">S2</text>
<text x="372.1" y="51.9">S3</text>
<text x="379.4" y="51.9">D2</text>
<text x="379.4" y="49.3">D3</text>
<text x="82.6" y="59.5">FB</text>
<text x="95.5" y="59.5">VCC</text>
<text x="372.1" y="54.4">G</text>
<text x="379.4" y="54.4">D1</text>
<text x="82.6" y="62">COMP</text>
<text x="82.6" y="64.6">SCP</text>
<text x="95.5" y="62">OUT</text>
<text x="97.3" y="64.6">RT</text>
<text x="82.6" y="67.1">DTC</text>
<text x="95.3" y="67.1">GND</text>
<text x="171.5" y="72.2">S1</text>
<text x="171.5" y="74.7">S2</text>
<text x="171.5" y="77.3">S3</text>
<text x="178.7" y="77.3">D2</text>
<text x="178.7" y="74.7">D3</text>
<text x="178.7" y="72.2">D4</text>
<text x="171.5" y="79.8">G</text>
<text x="178.7" y="79.8">D1</text>
<text x="171.5" y="110.3">1A0</text>
<text x="171.5" y="112.8">1A1</text>
<text x="180.1" y="112.8">1Y1</text>
<text x="180.1" y="110.3">1Y0</text>
<text x="171.5" y="115.4">1A2</text>
<text x="171.5" y="117.9">1A3</text>
<text x="180.1" y="117.9">1Y3</text>
<text x="180.1" y="115.4">1Y2</text>
<text x="21.6" y="125.5">D4</text>
<text x="29" y="125.5">S1</text>
<text x="171.5" y="125.5">2A1</text>
<text x="171.5" y="123">2A0</text>
<text x="180.1" y="123">2Y0</text>
<text x="180.1" y="125.5">2Y1</text>
<text x="21.6" y="130.6">D2</text>
<text x="21.6" y="128.1">D3</text>
<text x="29" y="128.1">S2</text>
<text x="29" y="130.6">S3</text>
<text x="171.5" y="130.6">2A3</text>
<text x="171.5" y="128.1">2A2</text>
<text x="180.1" y="128.1">2Y2</text>
<text x="180.1" y="130.6">2Y3</text>
<text x="21.6" y="133.1">D1</text>
<text x="30" y="133.1">G</text>
<text x="171.5" y="135.7">1OE</text>
<text x="179.3" y="135.7">VCC</text>
<text x="171.5" y="138.2">2OE</text>
<text x="179.1" y="138.2">GND</text>
<text x="41.9" y="158.5">VIN+ VOUT</text>
<text x="48.3" y="161.1">VOUT</text>
<text x="41.9" y="163.6">VIN-</text>
<text x="48.3" y="163.6">VOUT</text>
<text x="179.1" y="176.3">1A0</text>
<text x="179.1" y="178.9">1A1</text>
<text x="187.7" y="178.9">1Y1</text>
<text x="187.7" y="176.3">1Y0</text>
<text x="179.1" y="181.4">1A2</text>
<text x="179.1" y="183.9">1A3</text>
<text x="187.7" y="183.9">1Y3</text>
<text x="187.7" y="181.4">1Y2</text>
<text x="179.1" y="191.6">2A1</text>
<text x="179.1" y="189">2A0</text>
<text x="187.7" y="189">2Y0</text>
<text x="187.7" y="191.6">2Y1</text>
<text x="179.1" y="196.6">2A3</text>
<text x="179.1" y="194.1">2A2</text>
<text x="187.7" y="194.1">2Y2</text>
<text x="187.7" y="196.6">2Y3</text>
<text x="179.1" y="201.7">1OE</text>
<text x="187" y="201.7">VCC</text>
<text x="179.1" y="204.3">2OE</text>
<text x="186.7" y="204.3">GND</text>
<text x="179.1" y="224.6">1A0</text>
<text x="179.1" y="227.1">1A1</text>
<text x="187.7" y="227.1">1Y1</text>
<text x="187.7" y="224.6">1Y0</text>
<text x="44.5" y="232.2">IN</text>
<text x="52.3" y="232.2">OUT</text>
<text x="179.1" y="229.7">1A2</text>
<text x="179.1" y="232.2">1A3</text>
<text x="187.7" y="232.2">1Y3</text>
<text x="187.7" y="229.7">1Y2</text>
<text x="51.9" y="237.5" transform="rotate(-90 51.9 237.5)">ADJ</text>
<text x="179.1" y="239.8">2A1</text>
<text x="179.1" y="237.3">2A0</text>
<text x="187.7" y="237.3">2Y0</text>
<text x="187.7" y="239.8">2Y1</text>
<text x="179.1" y="244.9">2A3</text>
<text x="179.1" y="242.4">2A2</text>
<text x="187.7" y="242.4">2Y2</text>
<text x="187.7" y="244.9">2Y3</text>
<text x="179.1" y="250">1OE</text>
<text x="187" y="250">VCC</text>
<text x="179.1" y="252.5">2OE</text>
<text x="186.7" y="252.5">GND</text>
</g>
<g font-size="1.8">
<text x="45.2" y="1.9">5</text>
<text x="130.6" y="1.9">4</text>
<text x="215.9" y="1.9">3</text>
<text x="301.3" y="1.9">2</text>
<text x="386.6" y="1.9">1</text>
<text x=".7" y="38.5">D</text>
<text x="429.9" y="38.5">D</text>
<text x=".7" y="107.1">C</text>
<text x="429.9" y="107.1">C</text>
<text x=".7" y="175.6">B</text>
<text x="429.9" y="175.6">B</text>
<text x=".7" y="244.2">A</text>
<text x="429.9" y="244.2">A</text>
<text x="45.2" y="278.8">5</text>
<text x="130.6" y="278.8">4</text>
<text x="215.9" y="278.8">3</text>
<text x="301.3" y="278.8">2</text>
<text x="386.6" y="278.8">1</text>
</g>
</svg>
